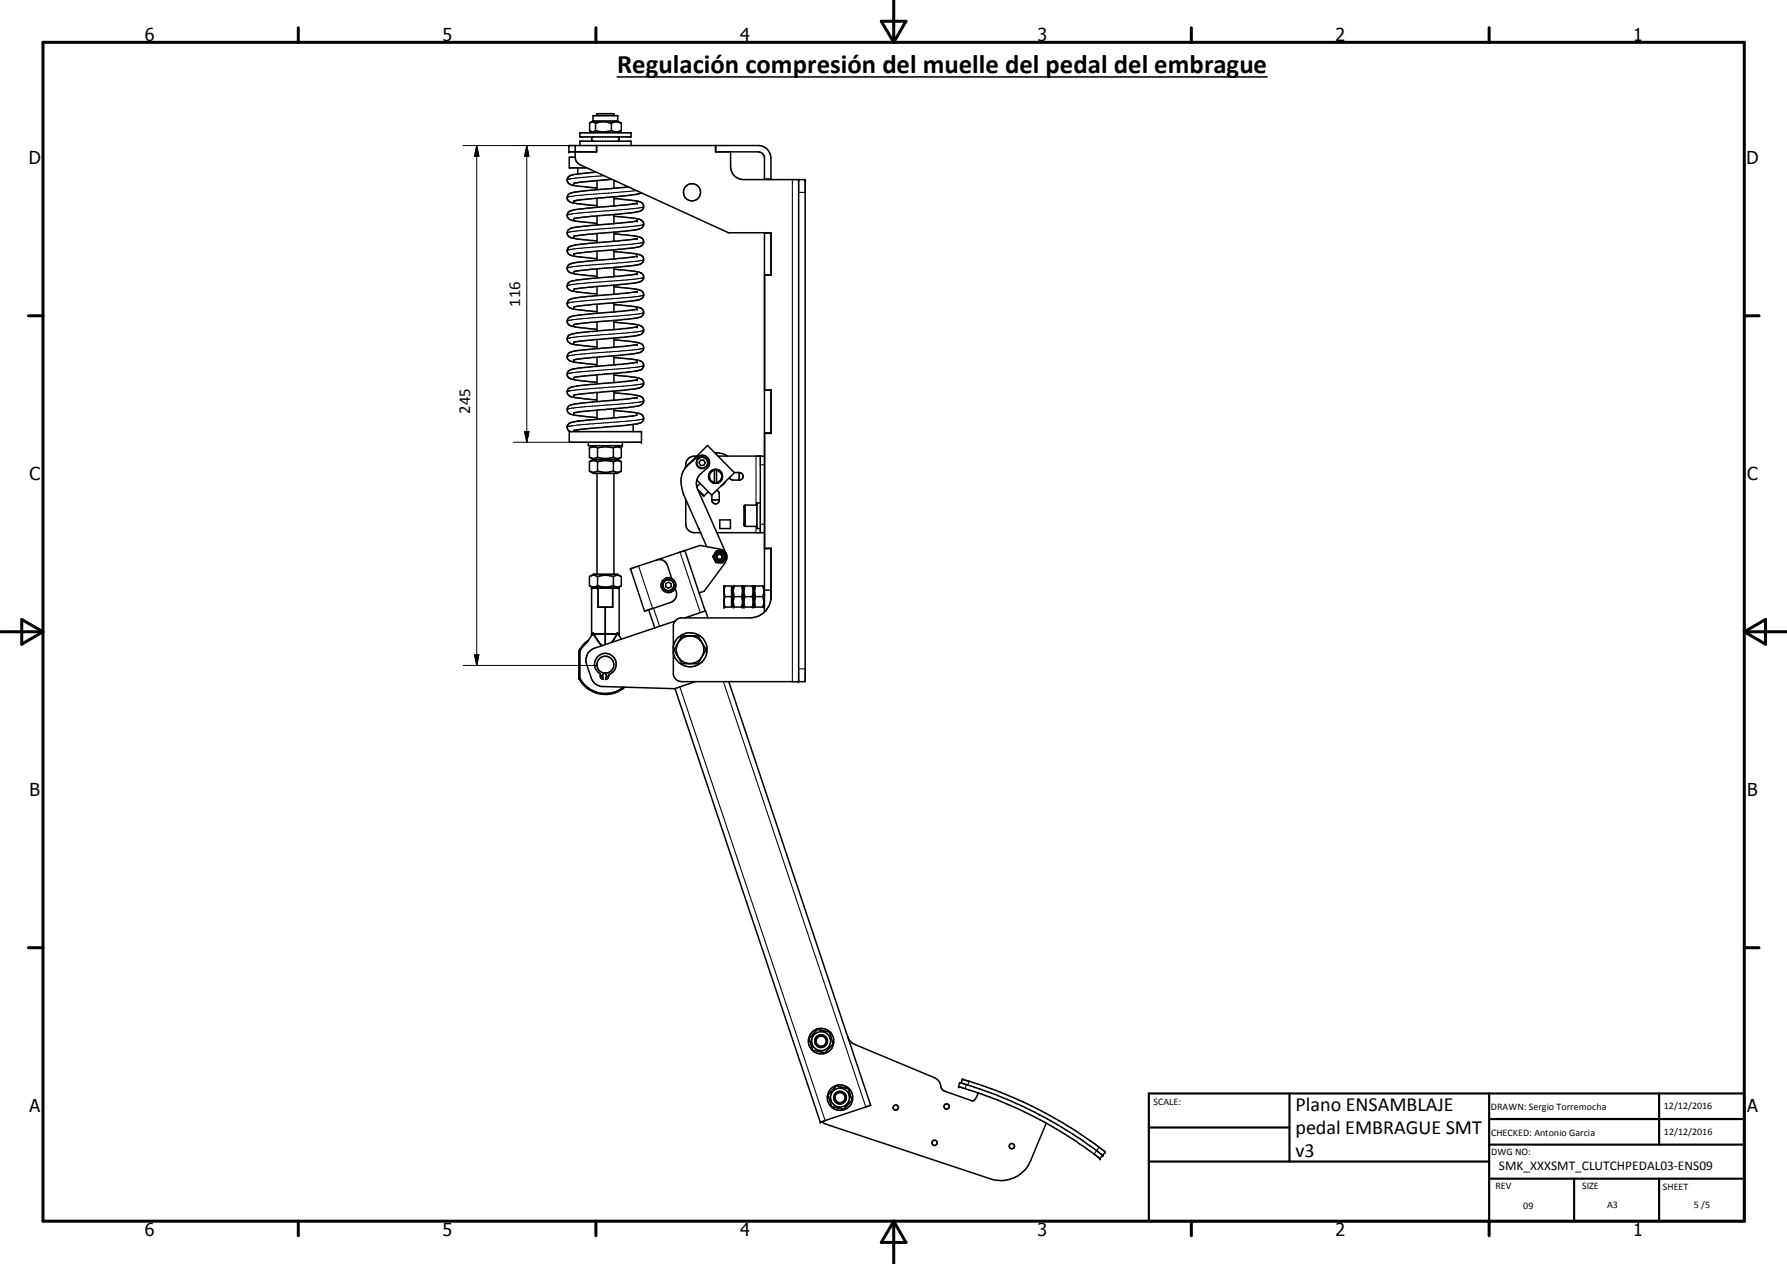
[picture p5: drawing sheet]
<svg xmlns="http://www.w3.org/2000/svg" width="420mm" height="297mm" viewBox="0 0 420 297" stroke-linecap="round" stroke-linejoin="round" font-family="sans-serif">
<g fill="none" stroke="#000" stroke-width=".35">
<path d="M145.1 18.1h152.8M135.2 34.2l.1 3.3 .4 .6 .7 .6 34.9 16h10v9.9h-1.5v27.1h1.5v10.2h-1.5v26.9h1.5v12.1M135.2 37h-1.4v2.5h4.2M135.8 39.5v1.4M136.3 34.2v-1h12.1v1M136.3 31.2h12.1v1h-12.1zM138.8 28.8a.87 .87 0 0 1 1.2 .2M138.8 28.8l-.2 .2v1.7l.2 .2M138.8 30.9l.6 .3M139.4 28.4v-1.2h5.8v1.2M139.4 28.4h5.8M139.4 28.4l-.6 .4"/>
<path d="M139.6 32.2a.51 .51 0 0 0-.5 .5 .51 .51 0 0 0 .5 .5M140 29a5.3 5.3 0 0 1 3.8 0M140 30.7l-.5 .3-.7-.1M140 30.7a5.7 5.7 0 0 0 3.8 0M140 29v1.7M140.2 34.2v1.5M140.3 34.2v1.5h-6.5v-1.5h44.8a3 3 0 0 1 2.7 3v5M140.4 27.2v-.5h3.9v.5M143.8 30.7a2.32 2.32 0 0 0 2.3 0M143.8 29a2.17 2.17 0 0 1 2.3 0M143.8 29v1.7M145.1 32.2a.51 .51 0 0 1 .5 .5 .51 .51 0 0 1-.5 .5"/>
<path d="M145.2 28.4l.9 .6M146.1 30.7l-.9 .5M146.1 29v1.7M168.2 34.2v1.5h10.4a1.45 1.45 0 0 1 1.1 1.2v5.3M168.3 34.2v1.5M171.8 35.7v3.5a3 3 0 0 0 3 3h14.5v118h-29a2.07 2.07 0 0 1-2-1.7v-5.2M134.9 59.7h.1M135 55.5h.1M135 55.5h-.1M135 59.6v.1M140.2 40.4l-3.6 .4a5 5 0 0 0-3 .8 1.19 1.19 0 0 0-.1 1.3 1.19 1.19 0 0 0 1.2 .6l5.7 .7M140.4 42.4v2.2"/>
<path d="M140.4 46.6v2.1M140.4 50.7v2.2M140.4 54.9v2.1M140.4 59.1v2.1M140.4 57l-4.2 .4a3.7 3.7 0 0 0-2.6 .9 1.17 1.17 0 0 0-.1 1.3 1.17 1.17 0 0 0 1.2 .5l5.7 .6M140.4 52.9l-3.8 .4a3.7 3.7 0 0 0-3.1 1 1.3 1.3 0 0 0 1.4 1.7l5.5 .6M140.4 48.7l-5.5 .6a1.5 1.5 0 0 0-1.5 1.5 2.6 2.6 0 0 0 2.4 1.2l4.6 .5M143.9 42.2l-6.8 .5-2.2 .4M144.3 42.3v1.9M144.3 46.3v2.1M144.3 50.4v2.2M144.3 54.5v2.2"/>
<path d="M144.3 58.7v2.1M144.3 42.5h.4M144.3 46.7l3.9 .3a4.3 4.3 0 0 1 3 .9 1.22 1.22 0 0 1-1.2 1.8l-15.1 1.7M144.3 50.8h.6a21.7 21.7 0 0 1 6 1 1.19 1.19 0 0 1 .3 1.4 1.19 1.19 0 0 1-1.2 .7l-3.2 .5-8.4 .6-3.4 .5M144.3 54.9l4.9 .6a2.63 2.63 0 0 1 2 .9 1.38 1.38 0 0 1-1.4 1.7l-14.8 1.5M144.3 59.1l3.9 .4a4.9 4.9 0 0 1 2.8 .7 1.33 1.33 0 0 1 .1 1.4 1.33 1.33 0 0 1-1.3 .7l-14.8 1.5M147.8 43.9l-5.7 .5a49.1 49.1 0 0 0-8.2 1.1 1.18 1.18 0 0 0-.5 1.4 1.18 1.18 0 0 0 1.3 .8l5.7 .6M149.6 56.1l-9.2 .9M149.6 51.9l-3.8 .6-5.4 .4M149.6 51.9h.1M149.7 56l-.1 .1M149.7 56h.1"/>
<path d="M149.8 51.9h-.1M149.8 47.8l-9.4 .9M150.8 45.3l-1.1 .4-2.3 .3-8.9 .7-3.6 .5M179.7 54.7v89.1M179.7 42.1h1.6M179.7 54.8h1.6M187.8 42.2v118M134.9 72.1h.1M135 63.8h.1M135 63.8h-.1M135 67.9h.1M135 67.9l-.1 .1"/>
<path d="M135 76.2h.1M135 76.2l-.1 .1M135 72.1h.1M140.4 63.2v2.1M140.4 67.4v2.1M140.4 71.5v2.2M140.4 75.6v2.2M140.4 79.8v2.1M140.4 65.3l-3 .3a10.2 10.2 0 0 0-3.7 .8 1.24 1.24 0 0 0-.2 1.5 1.24 1.24 0 0 0 1.4 .6l5.5 .6M140.4 77.8l-3.8 .3a4.4 4.4 0 0 0-3 .9 1.34 1.34 0 0 0 1.3 1.9l5.5 .6M140.4 73.7a21.9 21.9 0 0 0-6.6 .9 1.26 1.26 0 0 0-.3 1.5 1.26 1.26 0 0 0 1.4 .7l5.5 .6M140.4 69.5l-4.2 .4a3.2 3.2 0 0 0-2.7 1 1.22 1.22 0 0 0 1.2 1.7l5.7 .6"/>
<path d="M140.4 61.2l-5.5 .6a1.5 1.5 0 0 0-1.5 1.5 2.6 2.6 0 0 0 2.4 1.2l4.6 .4M144.3 62.9v2.1M144.3 67v2.1M144.3 71.2v2.1M144.3 75.3v2.2M144.3 79.5v2.1M144.3 63.2l.6 .1a21.7 21.7 0 0 1 6 1 1.19 1.19 0 0 1 .3 1.3 1.19 1.19 0 0 1-1.2 .7l-3.2 .5-8.4 .7-3.4 .4M144.3 67.4l1.1 .1a16.3 16.3 0 0 1 5.6 1 1.28 1.28 0 0 1 .1 1.5 1.28 1.28 0 0 1-1.3 .5l-14.8 1.6M144.3 71.5l3.9 .4a5.1 5.1 0 0 1 2.7 .7 1.21 1.21 0 0 1 .3 1.3 1.21 1.21 0 0 1-1.2 .8l-15 1.5M144.3 75.7h.6a21.7 21.7 0 0 1 6 1 1.19 1.19 0 0 1 .3 1.4 1.19 1.19 0 0 1-1.2 .7l-3.2 .4-11.8 1.2M144.3 79.9h.6a16.4 16.4 0 0 1 6.1 1 1.28 1.28 0 0 1 .1 1.5 1.28 1.28 0 0 1-1.3 .6l-2.1 .3-8.3 .7-4.5 .6M149.6 72.7l-9.2 1"/>
<path d="M149.6 72.7h.1M149.6 64.4l-3.8 .5-5.4 .4M149.6 64.4h.1M149.6 60.2l-3.3 .5-5.9 .5M149.6 60.2h.1M149.8 76.8l-2.6 .4-6.8 .6M149.8 72.6l-.1 .1M149.8 68.5l-3.1 .5-6.3 .5M149.8 64.3l-.1 .1M149.8 60.2h-.1M179.7 64.6h1.6M134.9 80.4h.1"/>
<path d="M135 88.7h.1M135 88.7h-.1M135 80.4h.1M136.2 98.9l-.4 .1M140.4 83.9v2.2M140.4 88.1v2.1M140.4 92.2v2.2M140.4 96.4v2.2M140.4 86.1l-4.9 .5a2.23 2.23 0 0 0-2.1 1.1 1.61 1.61 0 0 0 1.8 1.6l5.2 .5M140.4 90.2l-3.8 .4a4.9 4.9 0 0 0-2.9 .7 1.21 1.21 0 0 0-.2 1.4 1.21 1.21 0 0 0 1.2 .6l5.7 .7M140.4 81.9l-4.2 .4a3.2 3.2 0 0 0-2.7 1.1 1.22 1.22 0 0 0 1.2 1.6l5.7 .7M144.3 83.6v2.2"/>
<path d="M144.3 87.8v2.1M144.3 91.9v2.1M144.3 96.1v2.1M144.3 84l3.9 .4a5.1 5.1 0 0 1 2.7 .6 1.21 1.21 0 0 1 .3 1.4 1.21 1.21 0 0 1-1.2 .7l-15 1.6M144.3 88.2a21.6 21.6 0 0 1 6.6 1 1.28 1.28 0 0 1 .2 1.5 1.28 1.28 0 0 1-1.3 .6l-14.9 1.6M144.3 92.3a27.6 27.6 0 0 1 6.5 .9 1.21 1.21 0 0 1 .4 1.4 1.21 1.21 0 0 1-1.2 .8l-15.1 1.6M144.3 96.4l6 .8a1.21 1.21 0 0 1 1.1 1.3 1.21 1.21 0 0 1-1.4 1.1l-1.1 .1M148.9 99.7v1.7M148.9 99.7l-13.9 1.4M149.6 93.4l-1.6 .3-5.4 .5a39.3 39.3 0 0 0-8.5 1 1.15 1.15 0 0 0-.7 1.4 1.15 1.15 0 0 0 1.3 .9l5.7 .6M149.6 93.4h.1M149.6 85.1l-2 .4-7.2 .6"/>
<path d="M149.6 85.1h.1M149.6 81l-2.9 .4-6.3 .5M149.6 81h.1M149.8 97.5l-3.5 .5-11 1.1a1.77 1.77 0 0 0-2 1.3 1.15 1.15 0 0 0 .8 1M149.8 93.4h-.1M149.8 89.2l-2.6 .5-6.8 .5M149.8 85.1h-.1M149.8 80.9l-.1 .1M179.7 91.7h1.6M133.8 101.4h17v2.5h-17zM135 101.1l-.1 .1M135.8 101v.4"/>
<path d="M138.3 103.9v.8h8v-.8M138.6 105.3v2.1M138.6 108.5v2.2M138.6 110.7l.9 .6h5.7l.9-.6M138.6 110.7l.1 .1a1.6 1.6 0 0 0 1.8-.1M138.6 108.5a1.82 1.82 0 0 1 1.9 0M138.6 107.4a1.6 1.6 0 0 0 1.9 0M138.6 105.3l.9-.3 1 .3M138.6 107.4l.9 .6M139.5 108h5.7M139.5 108l-.9 .5M139.5 104.7l-.9 .6"/>
<path d="M140.4 111.3v23.7M140.5 105.3v2.1M140.5 108.5v2.2M140.5 110.7a5.7 5.7 0 0 0 3.7 0M140.5 108.5a6.5 6.5 0 0 1 3.7 0M140.5 107.4a5.7 5.7 0 0 0 3.7 0M140.5 105.3a6 6 0 0 1 3.7 0M144.2 105.3v2.1M144.2 108.5v2.2M144.2 110.7a1.55 1.55 0 0 0 1.9 0M144.2 108.5a1.76 1.76 0 0 1 1.9 0M144.2 107.4a1.55 1.55 0 0 0 1.9 0"/>
<path d="M144.2 105.3a1.76 1.76 0 0 1 1.9 0M144.3 111.3v23.7M145.2 108l.9 .5M145.2 104.7l.9 .6M146.1 105.3v2.1M146.1 108.5v2.2M146.1 107.4l-.9 .6M161.1 110l-.1-.1 5.4-5.2 6.3 6.4-5.4 5.3-3.4-3.6M161.2 117.3v5.9a2 2 0 0 0 2 2h1.5M163.8 107.2a2.16 2.16 0 0 0-2.6 2.5M164.2 115.2l1.2 1.3 1.1-.9M164.6 113.6l-.7 .7"/>
<path d="M164.7 108.1h.7l.4 .6-.3 .6-.8 .1-.3-.6zM166.7 112.3a1.65 1.65 0 0 1 2.1-1.9 1.65 1.65 0 0 1 .6 2.8M166.7 112.4l.5 .8 .8 .3M167.4 117.4h1.7M167.8 113.5h-.1M168 110.4a1.62 1.62 0 0 0-1.3 1.7 1.62 1.62 0 0 0 1.5 1.5M168 110.4v3.1M168 110.4h.5M168 110.5a1.49 1.49 0 0 0-1.2 1.5 1.49 1.49 0 0 0 1.2 1.4M168.1 106.4l1.5 .2 1.5 .6M168.5 115.2l.6 .6v2a.88 .88 0 0 1-1 .6 .88 .88 0 0 1-.7-.9v-1.2M168.5 110.5a1.48 1.48 0 0 1 1.2 1.5 1.48 1.48 0 0 1-1.2 1.4"/>
<path d="M168.5 110.4v3.1l.8-.3M168.5 110.4a1.62 1.62 0 0 1 1.3 1.1 1.62 1.62 0 0 1-.5 1.7M168.8 107.2h10.9M169.4 113.2a1.51 1.51 0 0 1-1.4 .3M170.6 113.2l-.4 .5-.8 .6M172.7 111h1.2a.89 .89 0 0 1 .8 .9 .89 .89 0 0 1-.8 .9h-1.8l-.6-.6M173.7 111v1.8M178 118.7h-2.9l-.1 .2v4.6l.1 .2h2.9M178.8 118.2h-.8v6h.8M178.8 107.2v18M179.7 101.7h1.6M138.6 135.5v2.2"/>
<path d="M138.6 135.5l.9-.5h5.7l.9 .5M138.6 135.5a1.51 1.51 0 0 1 1.9 0M138.6 137.7a1.68 1.68 0 0 0 1.9 0M138.6 137.7l.9 .5M140.5 135.5a5.3 5.3 0 0 1 3.7 0M140.5 137.7a6 6 0 0 0 3.7 0M140.5 135.5v2.2M140.6 138.2v4.5h3.4v-4.5M144.2 135.5a1.45 1.45 0 0 1 1.9 0M144.2 137.7a1.61 1.61 0 0 0 1.9 0M144.2 135.5v2.2M146.1 135.5v2.2"/>
<path d="M146.1 137.7l-.9 .5M154.4 131.6l-6.2 2 3.3 10 1-.3M154.4 131.6a1.93 1.93 0 0 1 2.5 1.2l1 3.2M156.6 137.1l.6-.3 .6 .4v.7l-.7 .3-.6-.4zM158.7 138.3a2.17 2.17 0 0 1-1 3.3l-5.2 1.7M161 129.4l-6.6 2.2M161 129.4h.1M161 129.4l3.6-1.2 4.4 .8a2.11 2.11 0 0 1 1.7 1.9M161 129.4l4.8 14.2M164.2 124.1l.1 .1M166.2 128.5l-5.4-12.2a6.2 6.2 0 0 1 .7-6.8l2.4-2.1a1.76 1.76 0 0 1 2.5 .2 1.76 1.76 0 0 1-.2 2.5 5.5 5.5 0 0 0-2.1 2.1 3.4 3.4 0 0 0 .1 3.1l6.6 14.9M168.4 130.9l.3 .5"/>
<path d="M168.4 130.6l.1 .6 .6 .4M168.4 129.5h1.6l.8 1.4-.9 1.3h-1.6l-.2-.5a1.12 1.12 0 0 1 0-1.7zM168.6 125.2h11.1M168.8 131.5l.4 .1M169 130.1l-.6 .5M169.2 130.1h.2M169.2 122.2h2.5v2h-2.5zM169.4 130.2l.2 .1M169.5 129.2a1.77 1.77 0 0 1 1.2 2.5M169.6 131.5l-.2 .1M169.7 130.3l.2 .5M169.7 130.4a.75 .75 0 0 0-.7-.3 .75 .75 0 0 0-.6 .6"/>
<path d="M169.8 130.5l.1 .5M169.9 131l-.2 .4M169.9 130.9l-.1 .4-.6 .3M170.3 137.7h1.7v5h-1.7zM170.3 139.2l.2 1M170.5 137.7l-.2 .9M170.8 130.9l-.4 1.5-4.8 6.5-1.2 .4M172 138h.2M172.6 137.7l-.2 .9 .2 1.6M174.4 137.7l.2 .9-.2 1.6M174.7 138l-.1-.3h-2.2l-.2 .3v4.4l.2 .3h2.2l.1-.3M174.7 138l.2-.3h2.2l.1 .3"/>
<path d="M174.7 138v4.4M175.2 137.7a3.2 3.2 0 0 0 0 2.5M176.9 137.7l.2 .9-.2 1.6M177.2 138l.2-.3h2.2l.1 .3M177.2 138v4.4M177.6 137.7l-.2 1.2 .2 1.3M179.4 137.7l.2 .9-.2 1.6M179.7 128.9h1.6M179.7 138.7h1.6M136.1 153h.2M136.1 159.3h.2M136.1 153v6.3"/>
<path d="M136.1 159.3a6.9 6.9 0 0 0 10.8 2.2M136.3 153v6.3M136.3 159.3a6.7 6.7 0 0 0 10.3 2.2M138.4 150.4l-1.3 1.2-1 1.4M139.1 149v-10.8h6.5v10.8M139.1 149h.2M139.1 149l.1 .2 .1-.2M139.2 149.1v.1M139.5 149h5.6M139.5 148.7l-.2 .3M139.5 148.7v.3M139.5 149l1.5 2.3 .6 .4"/>
<path d="M139.5 148.7l-1.4 2.1-.8 .8-1 1.4M141.9 158.1l-.1 .4-.2 .1-.1 .3 .3 .2v.5l-.6-.5-.1-.8a2.56 2.56 0 0 1-.6-4 2.56 2.56 0 0 1 4 .4 2.56 2.56 0 0 1-1.3 3.8l-.2 .8-.6 .4v-.5l.3-.2-.3-.4 .1-.4h-.6M142.3 142.7v8.7M145.1 148.7l1 1.5M145.1 148.7v.3M145.1 149l-1.3 2M145.1 148.7l.2 .3M145.3 149h.3M145.3 149l.2 .2 .1-.2M152.5 143.3l1.5 4.3M158.7 146l-18.9 6.3a2.91 2.91 0 0 0-1.9 3.8l1.4 3.9a2.82 2.82 0 0 0 2.5 1.3l16.8 .5 4.9-1.6M159.4 151l.9-1.6h3.8l1.9 3.3-1.2 2"/>
<path d="M159.4 151a3.3 3.3 0 0 1 3.1-1.6 3.3 3.3 0 0 1 2.8 2.1M159.4 151l-.9 1.7 .9 1.6M159.4 151a3.3 3.3 0 0 0 0 3.3M159.4 154.3l.3 .4M159.7 154.7l.6 1.3h3.8l.7-1.3M159.7 154.7a3.3 3.3 0 0 0 5.1 0M161 145.2l4.9-1.6 .5 1.6M165.3 151.4l.2 1.3-.2 1.2M165.3 153.9l-.3 .4M170.3 141.7l.2 1M170.5 140.2l-.2 .9M170.5 140.2h1.5"/>
<path d="M172 142.4h.2M172.6 140.2h1.8M172.6 140.2l-.2 .9 .2 1.6M174.4 140.2l.2 .9-.2 1.6M174.7 142.4l.2 .3h2.2l.1-.3M175.2 140.2h1.7M175.2 140.2a3.1 3.1 0 0 0 0 2.5M176.9 140.2l.2 .9-.2 1.6M177.2 142.4l.2 .3h2.2l.1-.3M177.6 140.2h1.8M177.6 140.2l-.2 1.2 .2 1.3M179.4 140.2l.2 .9-.2 1.6"/>
<path d="M181.3 140.2a5 5 0 0 1-5 5h-16.3l-.4 .1-.8 .6-.5 1v5.2M158.7 161.8l34.2 101.9 .4-.1M171.4 160.2l33.3 99.6-11.4 3.8M191.9 242.2l.3-.3 2.1 .5a.78 .78 0 0 1 .9 .8l.7 2.1-.3 .3-1.7 1.8-2.1-.5a.73 .73 0 0 1-.7-.1 .73 .73 0 0 1-.2-.8l-.7-2zM196.1 255.7l.6-.5 2.8 .6 .6 2.1a.76 .76 0 0 1-.3 1.2l-.9 1a.74 .74 0 0 1-1.3 .4l-2.1-.4-.1-.4-.7-2.4zM199.3 243.6l.4 .8 .9 .9 19.1 7.9a2.89 2.89 0 0 1 1.6 2.6l.6 .6 6.7 2.3 .4-.1 .4-.5 .6-1.3M225.6 254.4l.4 .1a100 100 0 0 1 20.2 8.4l7.7 4.7 5.4 3.9-.7 .8-3.9-2.9a100.6 100.6 0 0 0-15-8.7 92.4 92.4 0 0 0-13.8-5.2l-.5-.1zM226 254.5l.3-.9 .3 .1a100.7 100.7 0 0 1 31.1 15.4l2.2 1.6-.6 .8M193.2 263.6l1.1 .6 38.7 12.9a7.6 7.6 0 0 0 9.3-4.3l3.7-8.9"/>
<circle cx="162.7" cy="45.2" r="2.01"/>
<circle cx="165.1" cy="108.7" r="1.37"/>
<circle cx="157.2" cy="137.5" r="1.38"/>
<circle cx="157.2" cy="137.5" r="1.75"/>
<circle cx="169.2" cy="130.9" r="1.16"/>
<circle cx="169.2" cy="130.9" r=".6"/>
<circle cx="142.3" cy="156.2" r="1.99"/>
<circle cx="162.3" cy="152.7" r="4"/>
<circle cx="193" cy="244.7" r="1.21"/>
<circle cx="193.1" cy="244.7" r="2.23"/>
<circle cx="193.1" cy="244.7" r="3"/>
<circle cx="193.1" cy="244.7" r="1.5"/>
<circle cx="197.5" cy="257.9" r="1.51"/>
<circle cx="197.5" cy="257.9" r="2.24"/>
<circle cx="197.5" cy="258" r="3"/>
<circle cx="197.5" cy="257.9" r="1.2"/>
<circle cx="210.6" cy="260.3" r=".62"/>
<circle cx="219.8" cy="268.6" r=".62"/>
<circle cx="222.6" cy="260" r=".63"/>
<circle cx="237.9" cy="269.3" r=".62"/>
</g>
<g fill="#000">
<circle cx="133.8" cy="34.2" r=".18"/>
<circle cx="133.8" cy="35.7" r=".18"/>
<circle cx="140.4" cy="26.7" r=".18"/>
<circle cx="145.2" cy="28.4" r=".18"/>
<circle cx="145.2" cy="27.2" r=".18"/>
<circle cx="134.9" cy="43.1" r=".18"/>
<circle cx="134.9" cy="47.2" r=".18"/>
<circle cx="134.9" cy="59.7" r=".18"/>
<circle cx="134.9" cy="51.4" r=".18"/>
<circle cx="134.9" cy="55.5" r=".18"/>
<circle cx="149.8" cy="56" r=".18"/>
<circle cx="149.8" cy="47.8" r=".18"/>
<circle cx="149.8" cy="51.9" r=".18"/>
<circle cx="187.8" cy="42.2" r=".18"/>
<circle cx="189.3" cy="42.2" r=".18"/>
<circle cx="134.9" cy="63.8" r=".18"/>
<circle cx="134.9" cy="68" r=".18"/>
<circle cx="134.9" cy="72.1" r=".18"/>
<circle cx="134.9" cy="76.3" r=".18"/>
<circle cx="149.8" cy="76.8" r=".18"/>
<circle cx="149.8" cy="72.6" r=".18"/>
<circle cx="149.8" cy="60.2" r=".18"/>
<circle cx="149.8" cy="68.5" r=".18"/>
<circle cx="149.8" cy="64.3" r=".18"/>
<circle cx="134.9" cy="80.4" r=".18"/>
<circle cx="134.9" cy="84.6" r=".18"/>
<circle cx="134.9" cy="88.7" r=".18"/>
<circle cx="134.9" cy="92.9" r=".18"/>
<circle cx="134.9" cy="97" r=".18"/>
<circle cx="149.8" cy="93.4" r=".18"/>
<circle cx="149.8" cy="89.2" r=".18"/>
<circle cx="149.8" cy="85.1" r=".18"/>
<circle cx="149.8" cy="80.9" r=".18"/>
<circle cx="146.3" cy="104.7" r=".18"/>
<circle cx="150.8" cy="101.4" r=".18"/>
<circle cx="150.8" cy="103.9" r=".18"/>
<circle cx="163.9" cy="112.8" r=".18"/>
<circle cx="139.1" cy="138.2" r=".18"/>
<circle cx="145.6" cy="138.2" r=".18"/>
<circle cx="148.2" cy="133.6" r=".18"/>
<circle cx="170.3" cy="137.7" r=".18"/>
<circle cx="172.4" cy="137.7" r=".18"/>
<circle cx="174.6" cy="137.7" r=".18"/>
<circle cx="175" cy="137.7" r=".18"/>
<circle cx="177.1" cy="137.7" r=".18"/>
<circle cx="179.6" cy="137.7" r=".18"/>
<circle cx="136.1" cy="153" r=".18"/>
<circle cx="136.1" cy="159.3" r=".18"/>
<circle cx="139.1" cy="149" r=".18"/>
<circle cx="145.6" cy="149" r=".18"/>
<circle cx="170.3" cy="142.7" r=".18"/>
<circle cx="172.4" cy="142.7" r=".18"/>
<circle cx="174.6" cy="142.7" r=".18"/>
<circle cx="175" cy="142.7" r=".18"/>
<circle cx="177.1" cy="142.7" r=".18"/>
<circle cx="179.6" cy="142.7" r=".18"/>
<circle cx="187.8" cy="160.2" r=".18"/>
<circle cx="225.4" cy="255.4" r=".18"/>
<circle cx="225.6" cy="254.4" r=".18"/>
<circle cx="226.3" cy="253.6" r=".18"/>
<circle cx="192.9" cy="263.7" r=".18"/>
<circle cx="258.6" cy="272.3" r=".18"/>
<circle cx="259.2" cy="271.5" r=".18"/>
<circle cx="259.3" cy="271.5" r=".18"/>
<circle cx="259.9" cy="270.7" r=".18"/>
</g>
<g fill="none" stroke="#000" stroke-width=".25">
<path d="M133.3 54.7h.1M133.3 42.3h.1M133.4 42.2v.1M133.4 54.7h.1M133.4 58.8v.1M142 41.3l-6.1 .5-2.5 .4M149.7 44.8l-6.6 .6a58.4 58.4 0 0 0-9.7 1v.1M151.3 52.7h.1M151.3 48.5a11.3 11.3 0 0 1-4.3 .7l-10.7 .8-2.3 .3-.7 .3M151.3 56.8v.1M151.3 56.9l-.8 .2-2.1 .3-13.3 1.1-1.5 .2-.3 .2M151.3 52.7l-.6 .3-2 .2-12.1 .9-3.2 .6"/>
<path d="M186.3 42.2v118M187.8 45.2h1.5M133.4 63h.1M151.3 69.3l-.1 .1M151.3 77.6h.1M151.3 73.4h.1M151.3 65.2h.1M151.3 65.2l-.6 .2-2.3 .3-12.4 1-2 .2-.7 .3M151.3 69.3l-.2 .2-1.5 .2-13.3 1.1-2.1 .2-.9 .4M151.3 73.4l-2 .5-13.3 1.1-2 .2-.7 .3M151.3 77.6a36.2 36.2 0 0 1-8.1 .9l-8.3 .7-1.5 .5M151.3 61a14.7 14.7 0 0 1-5.1 .7l-9.9 .8-2.9 .5"/>
<path d="M133.4 83.7v.1M133.4 92v.1M151.3 98.3h.1M151.3 90h.1M151.3 85.9h.1M151.3 98.3l-1 .4-2.3 .2-12 1-2 .2-.7 .3M151.3 85.9l-2 .5-13.3 1-2 .3-.7 .2M151.3 94.2l-.8 .3-2.5 .3-12.3 1-1.8 .2-.5 .3M151.3 81.7v.1a43.6 43.6 0 0 1-8.1 .9l-6.9 .5-2.4 .4-.6 .2M151.3 90l-.8 .3-2.1 .3-12.4 1-2.1 .3-.6 .2M164 114.9l1.6 1.6M175.2 118.7v5"/>
<path d="M177.7 107.2v11.5M178.8 109.2h.9M150.1 133l3.3 10M159.9 129.8l4.8 14.2M177.7 123.7v1.5M178.8 123.2h.9M153.7 142.9l1.4 4.3M187.8 157.2h1.5M159.8 161.4l34.2 101.9M170.1 160.2l33.5 99.9M227.2 254.9l-.3 .9M227.8 254.1l-.3 .9"/>
<path d="M244.3 261.9h.1M258.4 269.6l-1.2 1.6"/>
<circle cx="165.1" cy="108.7" r="1.22"/>
<circle cx="157.2" cy="137.5" r="1.23"/>
</g>
<g fill="none" stroke="#000" stroke-width=".71">
<path d="M10.1 9.9h400v277.1h-400zM70.1 6.5v3.4M140.1 6.5v3.4M207.2 5h5.8l-2.9 4.9zM210.1 0v9.9M280.1 6.5v3.4M350.1 6.5v3.4M6.7 74.2h3.4M410.1 74.2h3.5M.1 148.5h10M5.1 145.6l5 2.9-5 2.9zM410.1 148.5h10"/>
<path d="M410.1 148.5l5-2.9v5.8zM6.7 222.7h3.4M410.1 222.7h3.5M70.1 287v3.4M140.1 287v3.4M210.1 287v10M210.1 287l2.9 5h-5.8zM280.1 287v3.4M350.1 287v3.4"/>
</g>
<path d="M270.1 257h140v30h-140zM303.2 257v16M350.1 257v30M390.1 257v12M270.1 265h33.1M270.1 273h80M350.1 277h60M350.1 269h60M350.1 263h60M370.1 277v10M390.1 277v10" fill="none" stroke="#000" stroke-width=".51"/>
<path d="M108.9 34.2h24.9M112.1 34.2l.5 2.5h-1zM112.1 34.2v122.2M123.9 34.2l.5 2.5h-1.1zM123.9 34.2v69.7M120.7 103.9h13.1M123.3 101.4h1.1l-.5 2.5zM108.9 156.4h31.5M111.6 153.9h1l-.5 2.5z" fill="none" stroke="#000" stroke-width=".24"/>
<path d="M112.1 34.2l.5 2.5h-1zM123.9 34.2l.5 2.5h-1.1zM123.3 101.4h1.1l-.5 2.5zM111.6 153.9h1l-.5 2.5z" fill="#000"/>
<text font-size="6.3" x="145.1" y="17.2">Regulación compresión del muelle del pedal del embrague</text>
<g font-size="4.7">
<text x="304.6" y="261.2">Plano ENSAMBLAJE</text>
<text x="304.6" y="266.6">pedal EMBRAGUE SMT</text>
<text x="304.6" y="272">v3</text>
</g>
<g font-size="4.2">
<text x="34" y="9.6">6</text>
<text x="104" y="9.6">5</text>
<text x="174" y="9.6">4</text>
<text x="244" y="9.6">3</text>
<text x="314" y="9.6">2</text>
<text x="384" y="9.6">1</text>
<text x="6.8" y="38.7">D</text>
<text x="410.6" y="38.7">D</text>
<text x="7" y="112.9">C</text>
<text x="410.8" y="112.9">C</text>
<text x="7" y="187.1">B</text>
<text x="410.8" y="187.1">B</text>
<text x="7" y="261.4">A</text>
<text x="410.8" y="261.4">A</text>
<text x="34" y="290.4">6</text>
<text x="104" y="290.4">5</text>
<text x="174" y="290.4">4</text>
<text x="244" y="290.4">3</text>
<text x="314" y="290.4">2</text>
<text x="384" y="290.4">1</text>
</g>
<g font-size="3.9">
<text x="122.3" y="72.1" transform="rotate(-90 122.3 72.1)">116</text>
<text x="110.6" y="97.2" transform="rotate(-90 110.6 97.2)">245</text>
</g>
<text font-size="3.1" x="352.4" y="275">SMK_XXXSMT_CLUTCHPEDAL03-ENS09</text>
<g font-size="2.4">
<text x="271.2" y="259.7">SCALE:</text>
<text x="350.6" y="260.8">DRAWN: Sergio Torremocha</text>
<text x="391.2" y="260.6">12/12/2016</text>
<text x="350.6" y="267">CHECKED: Antonio Garcia</text>
<text x="391.2" y="266.7">12/12/2016</text>
<text x="350.6" y="271.4">DWG NO:</text>
<text x="351.6" y="279.3">REV</text>
<text x="372" y="279.4">SIZE</text>
<text x="391" y="279.6">SHEET</text>
<text x="358.1" y="284.1">09</text>
<text x="377.9" y="283.8">A3</text>
<text x="398.3" y="283.8">5 /5</text>
</g>
</svg>
